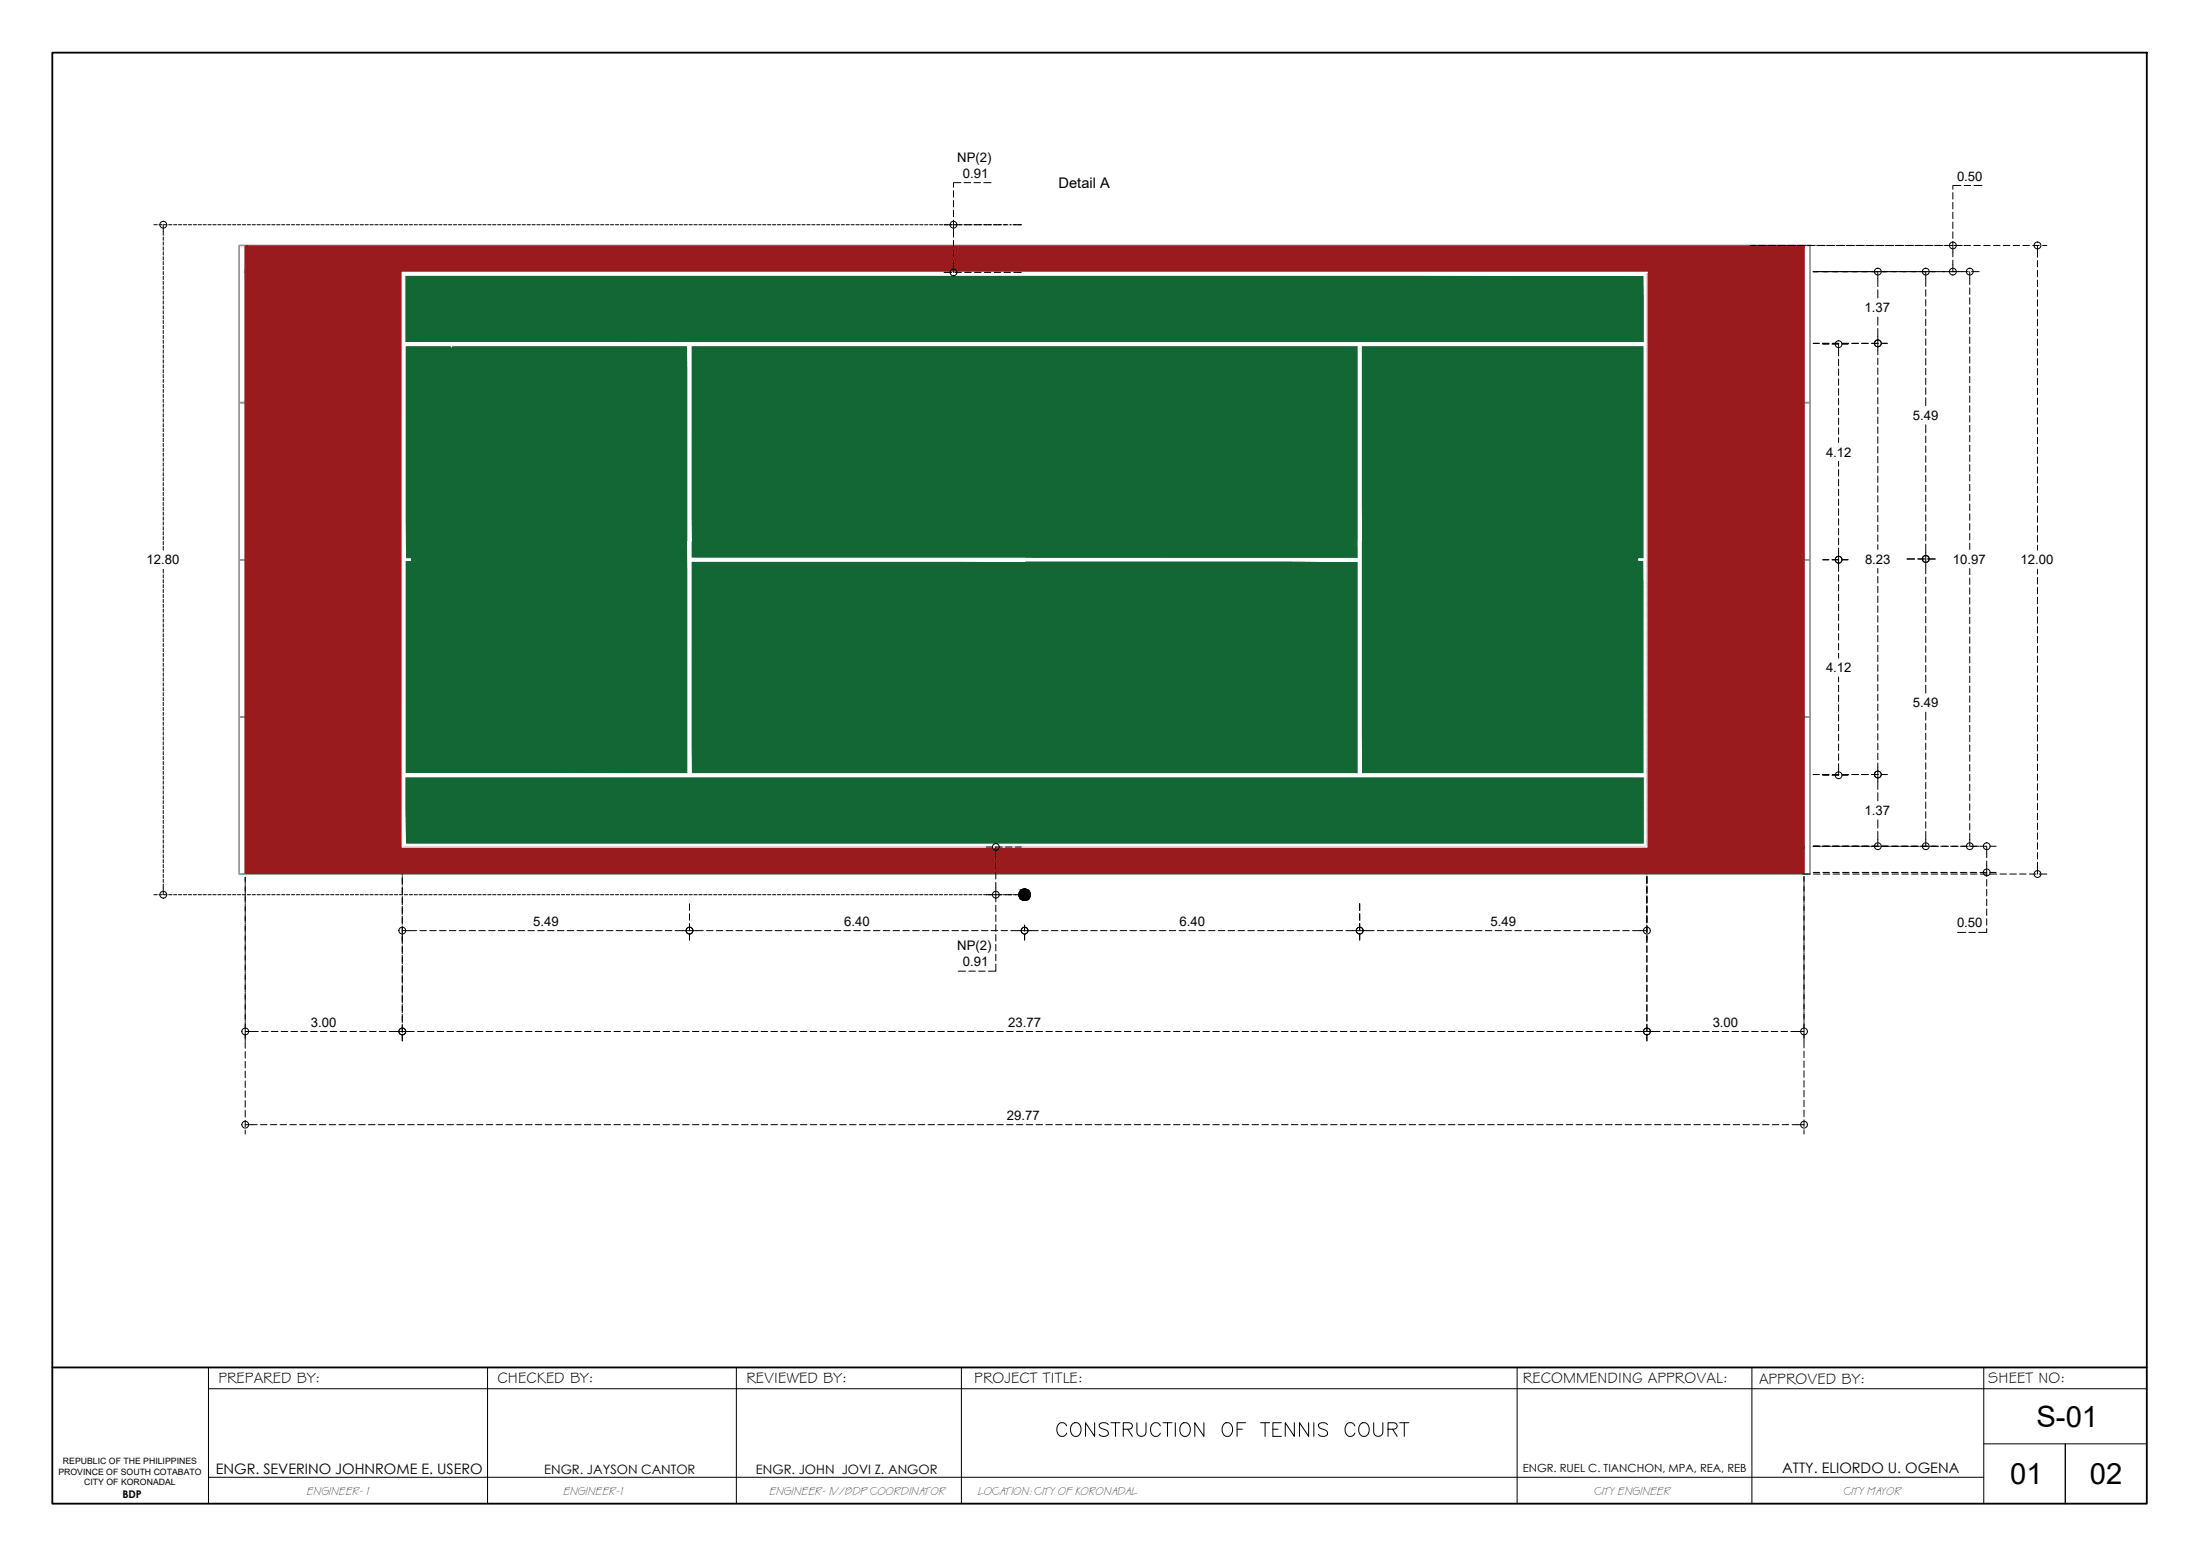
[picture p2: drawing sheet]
<svg xmlns="http://www.w3.org/2000/svg" width="420mm" height="297mm" viewBox="0 0 420 297" stroke-linecap="round" stroke-linejoin="round" font-family="sans-serif">
<!-- layer: E - Text -->
<path d="M10 10.1h400v276.9h-400zM10 261h400" fill="none" stroke="#000" stroke-width=".35"/>
<path d="M39.8 265.1h370.2M39.8 261v26M93.1 261v26M140.6 261v26M183.6 261v26M289.7 261v26M334.6 261v26M378.9 261v26M378.9 275.6h31.1M39.8 282h339.1" fill="none" stroke="#000" stroke-width=".19"/>
<!-- layer: 0 -->
<path d="M45.7 46.9h300v30h-300zM45.7 76.9h300v30h-300zM45.7 106.9h300v29.9h-300zM45.7 136.8h300v30.1h-300z" fill="none" stroke="#939598" stroke-width=".25"/>
<path d="M76.8 52l237.7 109.7v-109.7zM76.8 52l237.7 109.7h-237.7z" fill="#136734" stroke="#136734" stroke-width=".19"/>
<g fill="none" stroke="#fff" stroke-width=".25">
<path d="M193.2 39.9h-.5v.5M193.5 39.9h.6M194.4 39.9h.7M195.4 39.9h.6M196.3 39.9h.6M197.2 39.9h.7M198.2 39.9h.5v.5M76.8 52h237.7v109.7h-237.7v-109.7h237.7v109.7h-237.7zM76.8 52h237.7v109.7h-237.7zM76.8 52h237.7v.5h-237.7zM192.7 45.4v.5h.5M192.7 40.7v.6"/>
<path d="M192.7 41.7v.6M192.7 42.6v.6M192.7 43.5v.7M192.7 44.5v.6M193.5 45.9h.6M194.4 45.9h.7M195.4 45.9h.6M196.3 45.9h.6M197.2 45.9h.7M198.7 45.4v.5h-.5M198.7 40.7v.6M198.7 41.7v.6"/>
<path d="M198.7 42.6v.6M198.7 43.5v.7M198.7 44.5v.6M76.8 65.7h.5v82.3h-.5zM76.8 65.5h237.7v.5h-237.7zM76.8 65.7h237.7M86.2 65.7v.5M131.4 65.7h.5v82.3h-.5zM131.7 65.7v82.3M259.4 65.7h.5v82.3h-.5zM314 65.7h.5v82.3h-.5zM314.5 65.7h.1"/>
<path d="M77.3 106.8h1v.2h-1zM77.3 106.8h1M77.3 107h1M131.7 106.6h64v.5h-64zM131.7 106.9h128M313 106.8h1v.2h-1zM313 106.8h1M313 107h1M76.8 147.8h237.7v.4h-237.7zM76.8 148h237.7M314.5 148h.1M76.8 161.2h237.7v.5h-237.7z"/>
<circle cx="195.7" cy="42.9" r="1.08"/>
</g>
<g fill="#000" stroke="#000" stroke-width=".19">
<path d="M195.6 169.7l.4 .1zM195.4 169.8h.6z"/>
<path d="M195.4 169.8h.8zM195.2 169.8h1z"/>
<path d="M195.4 171.8h.6zM195.4 171.8l.4 .1z"/>
<path d="M195.2 169.8l1.1 .1zM195 169.9l.2-.1 1.1 .1z"/>
<path d="M195.2 171.8h1zM195.2 171.8h.8z"/>
<path d="M195 169.9l1.5 .2-.2-.2zM194.9 170.1l.1-.2 1.5 .2z"/>
<path d="M195 171.7l1.2 .1 .1-.1zM195 171.7l1.2 .1z"/>
<path d="M194.9 170.1l1.7 .1-.1-.1zM194.9 170.1l1.7 .1h-1.8z"/>
<path d="M194.9 171.5l1.4 .2 .2-.2zM194.9 171.5l1.4 .2h-1.3z"/>
<path d="M194.8 170.2l1.9 .2-.1-.2zM194.8 170.2l1.9 .2h-2z"/>
<path d="M194.8 171.4l1.7 .1 .1-.1zM194.8 171.4l1.7 .1h-1.6z"/>
<path d="M194.7 170.4l2 .2v-.2zM194.7 170.4l2 .2h-2.1z"/>
<path d="M194.7 171.2l1.9 .2 .1-.2zM194.7 171.2l1.9 .2h-1.8z"/>
<path d="M194.6 170.6l2.2 .2-.1-.2zM194.6 170.6l2.2 .2h-2.2z"/>
<path d="M194.6 171l2.1 .2v-.2zM194.6 171l2.1 .2h-2z"/>
<path d="M194.6 170.8l2.1 .2 .1-.2zM194.6 170.8l2.1 .2h-2.1z"/>
</g>
<g fill="none" stroke="#000" stroke-width=".25">
<path d="M314.5 161.7v5M394.4 275.6v11.4"/>
<circle cx="195.7" cy="170.8" r="1.08"/>
</g>
<g fill="#fff" stroke="#fff" stroke-width=".19">
<path d="M195.5 41.8h.4z"/>
<path d="M195.3 43.9h.8z"/>
<path d="M77.3 106.8l1 .2v-.2zM77.3 106.8l1 .2h-1z"/>
<path d="M195.5 41.8l.6 .1zM195.3 41.9h.8z"/>
<path d="M195.3 41.9l.9 .1zM195.1 42h1.1z"/>
<path d="M195.1 42l1.3 .1-.2-.1zM194.9 42.1l.2-.1 1.3 .1z"/>
<path d="M194.9 42.1l1.6 .1-.1-.1zM194.9 42.1l1.6 .1h-1.7z"/>
<path d="M194.8 42.2l1.8 .2-.1-.2zM194.8 42.2l1.8 .2h-1.9z"/>
<path d="M194.7 42.4l2 .2-.1-.2zM194.7 42.4l2 .2h-2.1z"/>
<path d="M194.6 42.6l2.2 .2-.1-.2zM194.6 42.6l2.2 .2h-2.2z"/>
<path d="M194.6 42.8l2.2 .2v-.2zM194.6 42.8l2.2 .2h-2.2z"/>
<path d="M194.6 43l2.1 .2 .1-.2zM194.6 43l2.1 .2h-2.1z"/>
<path d="M194.6 43.2l2 .2 .1-.2zM194.6 43.2l2 .2h-1.9z"/>
<path d="M194.7 43.4l1.8 .2 .1-.2zM194.7 43.4l1.8 .2h-1.7z"/>
<path d="M194.8 43.6l1.6 .1 .1-.1zM194.8 43.6l1.6 .1h-1.5z"/>
<path d="M194.9 43.7l1.3 .1 .2-.1zM194.9 43.7l1.3 .1h-1.1z"/>
<path d="M195.1 43.8h1.1zM195.1 43.8l1 .1z"/>
<path d="M195.3 43.9l.6 .1zM195.5 44h.4z"/>
<path d="M131.4 65.7l.5 37.6v-37.6zM131.4 65.7l.5 37.6h-.5z"/>
<path d="M131.4 103.3l.5 44.7v-44.7zM131.4 103.3l.5 44.7h-.5z"/>
<path d="M313 106.8l1 .2v-.2zM313 106.8l1 .2h-1z"/>
<path d="M314 52l.5 54.9v-54.9zM314 52l.5 54.9h-.5z"/>
<path d="M314 106.9l.5 54.8v-54.8zM314 106.9l.5 54.8h-.5z"/>
<path d="M76.8 65.5l237.7 .5v-.5zM76.8 65.5l237.7 .5h-237.7z"/>
<path d="M76.8 147.8l237.7 .4v-.4zM76.8 147.8l237.7 .4h-237.7z"/>
<path d="M76.8 161.2l237.7 .5v-.5zM76.8 161.2l237.7 .5h-237.7z"/>
<path d="M76.8 52l237.7 .5v-.5zM76.8 52l237.7 .5h-237.7z"/>
<path d="M131.7 106.6l64 .5v-.5zM131.7 106.6l64 .5h-64z"/>
<path d="M76.8 52l.5 54.9v-54.9zM76.8 52l.5 54.9h-.5z"/>
<path d="M76.8 106.9l.5 54.8v-54.8zM76.8 106.9l.5 54.8h-.5z"/>
<path d="M259.4 65.7l.5 37.6v-37.6zM259.4 65.7l.5 37.6h-.5z"/>
<path d="M259.4 103.3l.5 44.7v-44.7zM259.4 103.3l.5 44.7h-.5z"/>
<path d="M195.7 106.6l64 .5v-.5zM195.7 106.6l64 .5h-64z"/>
</g>
<g fill="none" stroke="#000" stroke-width=".19">
<path d="M182.1 36.4v1.2M182.1 38.3v1.2M183.5 34.9h-1.4v.9M184.1 34.9h1.3M186 34.9h1.3M187.9 34.9h1.4M373 36.8v1.2M373 38.6v1.3M374.5 35.4h-1.5v.7M375.1 35.4h1.3M377 35.4h1.5M29.4 42.9h.6"/>
<path d="M30.3 42.9h.7M31.2 42.9v2M31.2 45.3v.6M31.2 46.2v.6M31.2 47.1v.6M31.2 48.1v.6M31.2 49v.6M31.2 49.9v.7M31.2 50.9v.6M31.2 51.8v.6M31.2 52.7v.7M31.2 53.7v.6"/>
<path d="M31.2 54.6v.6M31.2 55.6v.6M31.2 56.5v.6M31.2 57.4v.7M31.2 58.4v.6M31.2 59.3v.6M31.3 42.9h.6M32.2 42.9h.6M33.2 42.9h.6M34.1 42.9h.6M35 42.9h.7M36 42.9h.6"/>
<path d="M36.9 42.9h.6M37.8 42.9h.7M38.8 42.9h.6M39.7 42.9h.6M40.7 42.9h.6M41.6 42.9h.6M42.5 42.9h.6M43.5 42.9h.6M44.4 42.9h.6M45.3 42.9h.7M46.3 42.9h.6M47.2 42.9h.6"/>
<path d="M48.2 42.9h.6M49.1 42.9h.6M50 42.9h.7M51 42.9h.6M51.9 42.9h.6M52.8 42.9h.7M53.8 42.9h.6M54.7 42.9h.6M55.7 42.9h.6M56.6 42.9h.6M57.5 42.9h.7M58.5 42.9h.6"/>
<path d="M59.4 42.9h.6M60.3 42.9h.7M61.3 42.9h.6M62.2 42.9h.6M63.2 42.9h.6M64.1 42.9h.6M65 42.9h.6M66 42.9h.6M66.9 42.9h.6M67.8 42.9h.7M68.8 42.9h.6M69.7 42.9h.6"/>
<path d="M70.7 42.9h.6M71.6 42.9h.6M72.5 42.9h.7M73.5 42.9h.6M74.4 42.9h.6M75.3 42.9h.7M76.3 42.9h.6M77.2 42.9h.6M78.2 42.9h.6M79.1 42.9h.6M80 42.9h.7M81 42.9h.6"/>
<path d="M81.9 42.9h.6M82.8 42.9h.7M83.8 42.9h.6M84.7 42.9h.6M85.7 42.9h.6M86.6 42.9h.6M87.5 42.9h.6M88.5 42.9h.6M89.4 42.9h.6M90.3 42.9h.7M91.3 42.9h.6M92.2 42.9h.6"/>
<path d="M93.2 42.9h.6M94.1 42.9h.6M95 42.9h.7M96 42.9h.6M96.9 42.9h.6M97.8 42.9h.7M98.8 42.9h.6M99.7 42.9h.6M100.7 42.9h.6M101.6 42.9h.6M102.5 42.9h.7M103.5 42.9h.6"/>
<path d="M104.4 42.9h.6M105.3 42.9h.7M106.3 42.9h.6M107.2 42.9h.6M108.2 42.9h.6M109.1 42.9h.6M110 42.9h.6M111 42.9h.6M111.9 42.9h.6M112.8 42.9h.7M113.8 42.9h.6M114.7 42.9h.6"/>
<path d="M115.7 42.9h.6M116.6 42.9h.6M117.5 42.9h.7M118.5 42.9h.6M119.4 42.9h.6M120.3 42.9h.7M121.3 42.9h.6M122.2 42.9h.6M123.1 42.9h.7M124.1 42.9h.6M125 42.9h.7M126 42.9h.6"/>
<path d="M126.9 42.9h.6M127.8 42.9h.7M128.8 42.9h.6M129.7 42.9h.6M130.7 42.9h.6M131.6 42.9h.6M132.5 42.9h.6M133.5 42.9h.6M134.4 42.9h.6M135.3 42.9h.7M136.3 42.9h.6M137.2 42.9h.6"/>
<path d="M138.2 42.9h.6M139.1 42.9h.6M140 42.9h.7M141 42.9h.6M141.9 42.9h.6M142.8 42.9h.7M143.8 42.9h.6M144.7 42.9h.6M145.6 42.9h.7M146.6 42.9h.6M147.5 42.9h.7M148.5 42.9h.6"/>
<path d="M149.4 42.9h.6M150.3 42.9h.7M151.3 42.9h.6M152.2 42.9h.6M153.2 42.9h.6M154.1 42.9h.6M155 42.9h.6M156 42.9h.6M156.9 42.9h.6M157.8 42.9h.7M158.8 42.9h.6M159.7 42.9h.6"/>
<path d="M160.7 42.9h.6M161.6 42.9h.6M162.5 42.9h.7M163.5 42.9h.6M164.4 42.9h.6M165.3 42.9h.7M166.3 42.9h.6M167.2 42.9h.6M168.1 42.9h.7M169.1 42.9h.6M170 42.9h.7M171 42.9h.6"/>
<path d="M171.9 42.9h.6M172.8 42.9h.7M173.8 42.9h.6M174.7 42.9h.6M175.7 42.9h.6M176.6 42.9h.6M177.5 42.9h.6M178.5 42.9h.6M179.4 42.9h.6M180.3 42.9h1.6M180.3 52h1.4M182.1 40.1v1.3"/>
<path d="M182.1 42v3.3M182.1 45.9v1.2M182.1 47.8v1.2M182.1 49.6v2.4M182.2 42.9h1.6M182.4 52h1.2M184.1 42.9h1.6M184.2 52h1.3M186 42.9h1.5M186.1 52h1.3M187.8 42.9h1.6M188 52h1.2"/>
<path d="M189.7 42.9h1.6M189.9 52h1.2M191.6 42.9h1.6M191.7 52h1.3M193.5 42.9h1.6M193.6 52h1.5M334.3 46.9h1.1M335.7 46.9h1.6M337.6 46.9h1.6M339.5 46.9h1.6M341.3 46.9h1.6M343.2 46.9h1.6"/>
<path d="M345.1 46.9h1.6M346.3 51.9h29.6M347 46.9h1.6M348.8 46.9h1.6M350.7 46.9h1.6M352.6 46.9h1.6M354.5 46.9h1.6M356.3 46.9h1.6M358.2 46.9h1.6M358.6 51.9v2.8M358.6 55.3v1.6M360.1 46.9h1.6"/>
<path d="M362 46.9h1.6M363.8 46.9h1.6M365.7 46.9h1.6M367.6 46.9h1.6M367.8 51.9v2.8M367.8 55.3v1.3M367.8 57.2v1.2M367.8 59.1v1.2M369.5 46.9h1.6M371.3 46.9h1.6M373 40.5v1.3M373 42.4v1.2"/>
<path d="M373 44.3v1.2M373 46.1v2.9M373 49.7v2.2M373.2 46.9h1.6M375.1 46.9h1.2M376.2 51.9v2.4M376.2 55v1.2M376.2 56.8v1.3M376.2 58.7v1.3M376.5 51.9h1.5M377 46.9h1.2M378.8 46.9h1.3"/>
<path d="M380.7 46.9h1.3M382.6 46.9h1.2M384.5 46.9h1.2M386.3 46.9h1.3M388.2 46.9h1.3M389.1 46.9v2.2M389.1 49.7v1.3M389.1 51.6v1.2M389.1 53.5v1.2M389.1 55.3v1.3M389.1 57.2v1.3M389.1 59.1v1.2"/>
<path d="M390.1 46.9h.8M31.2 60.2v.7M31.2 61.2v.6M31.2 62.1v.6M31.2 63.1v.6M31.2 64v.6M31.2 64.9v.7M31.2 65.9v.6M31.2 66.8v.6M31.2 67.7v.7M31.2 68.7v.6M31.2 69.6v.6"/>
<path d="M31.2 70.6v.6M31.2 71.5v.6M31.2 72.4v.7M31.2 73.4v.6M31.2 74.3v.6M31.2 75.2v.7M31.2 76.2v.6M31.2 77.1v.6M31.2 78.1v.6M31.2 79v.6M31.2 79.9v.7M346.3 65.5h1.1"/>
<path d="M348.1 65.5h1.2M348.1 65.7h1.2M349.9 65.7h1.2M349.9 65.5h1.3M351.1 65.7v2.2M351.1 68.6v1.2M351.1 70.4v1.3M351.1 72.3v1.3M351.1 74.2v1.2M351.1 76v1.3M351.1 77.9v1.3M351.1 79.8v1.3"/>
<path d="M351.8 65.7h1.1M351.8 65.5h1.2M353.7 65.5h1.2M355.5 65.5h1.3M357.4 65.5h1.3M358.6 60.5v1.6M358.6 62.7v5M358.6 68.4v1.2M358.6 70.2v1.3M358.6 72.1v1.3M358.6 74v1.2M358.6 75.9v1.2"/>
<path d="M358.6 77.7v1.3M358.6 79.6v1.3M359.3 65.5h1.1M367.8 60.9v1.3M367.8 62.8v1.3M367.8 64.7v1.2M367.8 66.6v1.2M367.8 68.4v1.3M367.8 70.3v1.3M367.8 72.2v1.2M367.8 74.1v1.2M367.8 75.9v1.6"/>
<path d="M376.2 60.6v1.2M376.2 62.5v1.2M376.2 64.3v1.3M376.2 66.2v1.3M376.2 68.1v1.2M376.2 70v1.2M376.2 71.8v1.3M376.2 73.7v1.3M376.2 75.6v1.2M376.2 77.5v1.2M376.2 79.3v1.3M389.1 61v1.2"/>
<path d="M389.1 62.8v1.3M389.1 64.7v1.3M389.1 66.6v1.2M389.1 68.5v1.2M389.1 70.3v1.3M389.1 72.2v1.3M389.1 74.1v1.2M389.1 76v1.2M389.1 77.8v1.3M389.1 79.7v1.3M31.2 80.9v.6M31.2 81.8v.6"/>
<path d="M31.2 82.7v.7M31.2 83.7v.6M31.2 84.6v.6M31.2 85.6v.6M31.2 86.5v.6M31.2 87.4v.7M31.2 88.4v.6M31.2 89.3v.6M31.2 90.2v.7M31.2 91.2v.6M31.2 92.1v.6M31.2 93.1v.6"/>
<path d="M31.2 94v.6M31.2 94.9v.7M31.2 95.9v.6M31.2 96.8v.6M31.2 97.7v.7M31.2 98.7v.6M31.2 99.6v.6M351.1 81.7v1.2M351.1 83.6v.9M351.1 88.1v.9M351.1 89.6v1.3M351.1 91.5v1.3"/>
<path d="M351.1 93.4v1.2M351.1 95.3v1.2M351.1 97.1v1.3M351.1 99v1.3M358.6 81.5v1.2M358.6 83.4v1.2M358.6 85.2v1.3M358.6 87.1v1.3M358.6 89v1.2M358.6 90.9v1.2M358.6 92.7v1.3M358.6 94.6v1.3"/>
<path d="M358.6 96.5v1.2M358.6 98.4v1.2M367.8 81.1v1.5M367.8 83.3v1.2M367.8 85.1v1.3M367.8 87v1.3M367.8 88.9v1.2M367.8 90.7v1.3M367.8 92.6v1.3M367.8 94.5v1.3M367.8 96.4v1.2M367.8 98.3v1.2"/>
<path d="M376.2 81.2v1.3M376.2 83.1v1.2M376.2 85v1.2M376.2 86.8v1.3M376.2 88.7v1.3M376.2 90.6v1.2M376.2 92.5v1.2M376.2 94.3v1.3M376.2 96.2v1.3M376.2 98.1v1.2M376.2 100v1.2M389.1 81.6v1.2"/>
<path d="M389.1 83.5v1.2M389.1 85.3v1.3M389.1 87.2v1.3M389.1 89.1v1.2M389.1 91v1.2M389.1 92.8v1.3M389.1 94.7v1.3M389.1 96.6v1.2M389.1 98.5v1.2M31.2 100.6v.6M31.2 101.5v.6M31.2 102.4v.7"/>
<path d="M31.2 103.4v.6M31.2 104.3v.7M31.2 108.7v.7M31.2 109.7v.6M31.2 110.6v.7M31.2 111.6v.6M31.2 112.5v.7M31.2 113.5v.6M31.2 114.4v.6M31.2 115.3v.7M31.2 116.3v.6M31.2 117.2v.6"/>
<path d="M31.2 118.1v.7M31.2 119.1v.6M314.5 107.5v1M314.5 109.1v1.2M314.5 111v1.2M314.5 112.8v1.3M314.5 114.7v1.3M314.5 116.6v1.2M314.5 118.5v1.2M348.1 106.9h1.2M349.9 106.9h1.2M351.1 100.9v1.2"/>
<path d="M351.1 102.8v1.2M351.1 104.6v4.5M351.1 109.7v1.3M351.1 111.6v1.2M351.1 113.4v1.3M351.1 115.3v1.3M351.1 117.2v1.3M351.1 119.1v1.2M351.8 106.9h1.1M358.6 100.2v1.3M358.6 102.1v1.3M358.6 104v.9"/>
<path d="M358.6 108.5v.9M358.6 110v1.3M358.6 111.9v1.3M358.6 113.8v1.2M358.6 115.7v1.2M358.6 117.5v1.3M358.6 119.4v1.3M364.2 106.7h1.4M366.3 106.7h1.2M367.8 100.1v1.3M367.8 102v1.2M367.8 103.9v5.6"/>
<path d="M367.8 110.2v1.2M367.8 112v1.3M367.8 113.9v1.3M367.8 115.8v1.2M367.8 117.7v1.2M367.8 119.5v1.3M368.2 106.7h1.4M376.2 101.8v1.3M376.2 103.7v1.2M376.2 108.5v1.2M376.2 110.3v1.3M376.2 112.2v1.2"/>
<path d="M376.2 114.1v1.2M376.2 115.9v1.3M376.2 117.8v1.3M376.2 119.7v1.3M389.1 100.3v1.3M389.1 102.2v1.3M389.1 104.1v.9M389.1 108.7v.9M389.1 110.2v1.3M389.1 112.1v1.3M389.1 114v1.2M389.1 115.9v1.2"/>
<path d="M389.1 117.7v1.3M389.1 119.6v1.3M31.2 120v.6M31.2 121v.6M31.2 121.9v.6M31.2 122.8v.7M31.2 123.8v.6M31.2 124.7v.6M31.2 125.7v.6M31.2 126.6v.6M31.2 127.5v.7M31.2 128.5v.6"/>
<path d="M31.2 129.4v.6M31.2 130.3v.7M31.2 131.3v.6M31.2 132.2v.6M31.2 133.1v.7M31.2 134.1v.6M31.2 135v.7M31.2 136v.6M31.2 136.9v.6M31.2 137.8v.7M31.2 138.8v.6M31.2 139.7v.6"/>
<path d="M314.5 120.4v1.2M314.5 122.2v1.3M314.5 124.1v1.2M314.5 126v1.2M314.5 127.8v1.3M314.5 129.7v1.3M314.5 131.6v1.2M314.5 133.5v1.2M314.5 135.3v1.3M314.5 137.2v1.3M314.5 139.1v1.2M351.1 121v1.2"/>
<path d="M351.1 122.8v1.3M351.1 124.7v.9M351.1 129.2v1M351.1 130.8v1.2M351.1 132.7v1.2M351.1 134.5v1.3M351.1 136.4v1.3M351.1 138.3v1.2M358.6 121.3v1.2M358.6 123.2v1.2M358.6 125v1.3M358.6 126.9v1.3"/>
<path d="M358.6 128.8v1.2M358.6 130.7v1.2M358.6 132.5v1.3M358.6 134.4v1.3M358.6 136.3v1.2M358.6 138.2v1.2M367.8 121.4v1.3M367.8 123.3v1.2M367.8 125.2v1.2M367.8 127v1.3M367.8 128.9v1.3M367.8 130.8v1.5"/>
<path d="M367.8 135.9v1.6M367.8 138.1v1.2M367.8 140v1.2M376.2 121.6v1.2M376.2 123.5v1.2M376.2 125.3v1.3M376.2 127.2v1.2M376.2 129.1v1.2M376.2 131v1.2M376.2 132.8v1.3M376.2 134.7v1.2M376.2 136.6v1.2"/>
<path d="M376.2 138.4v1.3M389.1 121.5v1.2M389.1 123.4v1.2M389.1 125.2v1.3M389.1 127.1v1.3M389.1 129v1.2M389.1 130.9v1.2M389.1 132.7v1.3M389.1 134.6v1.3M389.1 136.5v1.2M389.1 138.4v1.2M31.2 140.6v.7"/>
<path d="M31.2 141.6v.6M31.2 142.5v.6M31.2 143.5v.6M31.2 144.4v.6M31.2 145.3v.7M31.2 146.3v.6M31.2 147.2v.6M31.2 148.2v.6M31.2 149.1v.6M31.2 150v.7M31.2 151v.6M31.2 151.9v.6"/>
<path d="M31.2 152.8v.7M31.2 153.8v.6M31.2 154.7v.6M31.2 155.6v.7M31.2 156.6v.6M31.2 157.5v.6M31.2 158.5v.6M31.2 159.4v.6M314.5 141v1.2M314.5 142.8v1.3M314.5 144.7v1.3M314.5 146.6v1.2"/>
<path d="M314.5 148.5v1.2M314.5 150.3v1.3M314.5 152.2v1.3M314.5 154.1v1.2M314.5 156v1.2M314.5 157.8v1.3M314.5 159.7v1.3M346.3 147.9h1.1M348.1 147.9h1.2M348.1 148h1.2M349.9 148h1.2M349.9 147.9h1.3"/>
<path d="M351.1 140.2v1.2M351.1 142v1.3M351.1 143.9v1.3M351.1 145.8v2.2M351.8 148h1.1M351.8 147.9h1.2M353.7 147.9h1.2M355.5 147.9h1.3M357.4 147.9h1.3M358.6 140v1.3M358.6 141.9v1.3M358.6 143.8v1.2"/>
<path d="M358.6 145.7v5M358.6 151.3v1.6M358.6 156.5v1.6M358.6 158.7v2.9M359.3 147.9h1.1M367.8 141.8v1.3M367.8 143.7v1.3M367.8 145.6v1.3M367.8 147.5v1.2M367.8 149.3v1.3M367.8 151.2v1.3M367.8 153.1v1.2"/>
<path d="M367.8 155v1.2M367.8 156.9v1.2M367.8 158.7v2.9M376.2 140.3v1.3M376.2 142.2v1.3M376.2 144.1v1.2M376.2 146v1.2M376.2 147.8v1.3M376.2 149.7v1.2M376.2 151.6v1.2M376.2 153.4v1.3M376.2 155.3v1.3"/>
<path d="M376.2 157.2v1.3M376.2 159.1v2.5M389.1 140.2v1.3M389.1 142.1v1.3M389.1 144v1.2M389.1 145.9v1.2M389.1 147.7v1.3M389.1 149.6v1.3M389.1 151.5v1.2M389.1 153.4v1.2M389.1 155.2v1.3M389.1 157.1v1.3"/>
<path d="M389.1 159v1.2M29.4 170.8h.6M30.3 170.8h.7M31.2 160.3v.7M31.2 161.3v.6M31.2 162.2v.6M31.2 163.1v.7M31.2 164.1v.6M31.2 165v.6M31.2 166v.6M31.2 166.9v.6M31.2 167.8v.7"/>
<path d="M31.2 168.8v2M31.3 170.8h.6M32.2 170.8h.6M33.2 170.8h.6M34.1 170.8h.6M35 170.8h.7M36 170.8h.6M36.9 170.8h.6M37.8 170.8h.7M38.8 170.8h.6M39.7 170.8h.6M40.7 170.8h.6"/>
<path d="M41.6 170.8h.6M42.5 170.8h.6M43.5 170.8h.6M44.4 170.8h.6M45.3 170.8h.7M46.3 170.8h.6M46.8 167.5v1.2M46.8 168.9v1.7M46.8 170.7v1.8M46.8 172.6v1.7M46.8 174.5v1.7M46.8 176.4v1.7"/>
<path d="M46.8 178.2v1.8M47.2 170.8h.6M48.2 170.8h.6M49.1 170.8h.6M50 170.8h.7M51 170.8h.6M51.9 170.8h.6M52.8 170.8h.7M53.8 170.8h.6M54.7 170.8h.6M55.7 170.8h.6M56.6 170.8h.6"/>
<path d="M57.5 170.8h.7M58.5 170.8h.6M59.4 170.8h.6M60.3 170.8h.7M61.3 170.8h.6M62.2 170.8h.6M63.2 170.8h.6M64.1 170.8h.6M65 170.8h.6M66 170.8h.6M66.9 170.8h.6M67.8 170.8h.7"/>
<path d="M68.8 170.8h.6M69.7 170.8h.6M70.7 170.8h.6M71.6 170.8h.6M72.5 170.8h.7M73.5 170.8h.6M74.4 170.8h.6M75.3 170.8h.7M76.3 170.8h.6M76.8 162.3v1M76.8 164v1.2M76.8 165.8v1.3"/>
<path d="M76.8 167.3v1.7M76.8 169.3v1.5M76.8 171.1v1.6M76.8 173v1.6M76.8 174.9v1.6M76.8 176.8v3.4M76.8 177.7h2.8M77.2 170.8h.6M78.2 170.8h.6M79.1 170.8h.6M80 170.8h.7M80.2 177.7h1.2"/>
<path d="M81 170.8h.6M81.9 170.8h.6M82.1 177.7h1.2M82.8 170.8h.7M83.8 170.8h.6M83.9 177.7h1.3M84.7 170.8h.6M85.7 170.8h.6M85.8 177.7h1.3M86.6 170.8h.6M87.5 170.8h.6M87.7 177.7h1.2"/>
<path d="M88.5 170.8h.6M89.4 170.8h.6M89.6 177.7h1.2M90.3 170.8h.7M91.3 170.8h.6M91.4 177.7h1.3M92.2 170.8h.6M93.2 170.8h.6M93.3 177.7h1.3M94.1 170.8h.6M95 170.8h.7M95.2 177.7h1.2"/>
<path d="M96 170.8h.6M96.9 170.8h.6M97.1 177.7h1.2M97.8 170.8h.7M98.8 170.8h.6M98.9 177.7h1.3M99.7 170.8h.6M100.7 170.8h.6M100.8 177.7h1.3M101.6 170.8h.6M102.5 170.8h.7M102.7 177.7h1.2"/>
<path d="M103.5 170.8h.6M104.4 170.8h.6M104.6 177.7h1.2M105.3 170.8h.7M106.3 170.8h.6M106.4 177.7h1.3M107.2 170.8h.6M108.2 170.8h.6M108.3 177.7h1.3M109.1 170.8h.6M110 170.8h.6M110.2 177.7h1.2"/>
<path d="M111 170.8h.6M111.9 170.8h.6M112.1 177.7h1.2M112.8 170.8h.7M113.8 170.8h.6M113.9 177.7h1.3M114.7 170.8h.6M115.7 170.8h.6M115.8 177.7h1.3M116.6 170.8h.6M117.5 170.8h.7M117.7 177.7h1.2"/>
<path d="M118.5 170.8h.6M119.4 170.8h.6M119.6 177.7h1.2M120.3 170.8h.7M121.3 170.8h.6M121.4 177.7h1.3M122.2 170.8h.6M123.1 170.8h.7M123.3 177.7h1.3M124.1 170.8h.6M125 170.8h.7M125.2 177.7h1.2"/>
<path d="M126 170.8h.6M126.9 170.8h.6M127.1 177.7h1.2M127.8 170.8h.7M128.8 170.8h.6M128.9 177.7h5.4M129.7 170.8h.6M130.7 170.8h.6M131.6 170.8h.6M131.7 172.5v1.3M131.7 174.4v1.3M131.7 176.3v1.3"/>
<path d="M131.7 178.2v1.3M132.5 170.8h.6M133.5 170.8h.6M134.4 170.8h.6M134.9 177.7h1.3M135.3 170.8h.7M136.3 170.8h.6M136.8 177.7h1.2M137.2 170.8h.6M138.2 170.8h.6M138.7 177.7h1.2M139.1 170.8h.6"/>
<path d="M140 170.8h.7M140.5 177.7h1.3M141 170.8h.6M141.9 170.8h.6M142.4 177.7h1.3M142.8 170.8h.7M143.8 170.8h.6M144.3 177.7h1.3M144.7 170.8h.6M145.6 170.8h.7M146.2 177.7h1.2M146.6 170.8h.6"/>
<path d="M147.5 170.8h.7M148.1 177.7h1.2M148.5 170.8h.6M149.4 170.8h.6M149.9 177.7h1.3M150.3 170.8h.7M151.3 170.8h.6M151.8 177.7h1.3M152.2 170.8h.6M153.2 170.8h.6M153.7 177.7h1.2M154.1 170.8h.6"/>
<path d="M155 170.8h.6M155.6 177.7h1.2M156 170.8h.6M156.9 170.8h.6M157.4 177.7h1.3M157.8 170.8h.7M158.8 170.8h.6M159.3 177.7h1.2M159.7 170.8h.6M160.7 170.8h.6M161.2 177.7h1.2M161.6 170.8h.6"/>
<path d="M162.5 170.8h.7M163 177.7h1.3M163.5 170.8h.6M164.4 170.8h.6M164.9 177.7h1.3M165.3 170.8h.7M166.3 170.8h.6M166.8 177.7h1.3M167.2 170.8h.6M168.1 170.8h.7M168.7 177.7h1.2M169.1 170.8h.6"/>
<path d="M170 170.8h.7M170.6 177.7h1.2M171 170.8h.6M171.9 170.8h.6M172.4 177.7h1.3M172.8 170.8h.7M173.8 170.8h.6M174.3 177.7h1.3M174.7 170.8h.6M175.7 170.8h.6M176.2 177.7h1.2M176.6 170.8h.6"/>
<path d="M177.5 170.8h.6M178.1 177.7h1.2M178.5 170.8h.6M179.4 170.8h.6M179.9 177.7h1.3M180.3 170.8h.7M181.3 170.8h.6M181.8 177.7h1.2M182.2 170.8h.6M183.2 170.8h.6M183.7 177.7h1.2M184.1 170.8h.6"/>
<path d="M185 170.8h.7M185.5 177.7h1.3M186 170.8h.6M186.9 170.8h.6M187.4 177.7h1.3M187.8 170.8h1.7M188.4 161.7h1.1M189.3 177.7h1.3M189.7 170.8h1.7M190.2 164.7v1.2M190.2 166.6v1.2M190.2 168.4v3.8"/>
<path d="M190.2 172.8v1.2M190.2 174.7v1.2M190.2 176.5v1.3M190.2 178.4v1.3M191.2 177.7h1.2M191.4 161.7h-1.2v2.4M191.6 170.8h1.7M192 161.7h1.3M193.1 177.7h5.2M193.5 170.8h1.6M193.9 161.7h1.2M195.7 176.6v1.1"/>
<path d="M195.7 178.3v1.2M198.9 177.7h1.3M200.8 177.7h1.3M202.7 177.7h1.2M204.6 177.7h1.2M206.4 177.7h1.3M208.3 177.7h1.2M210.2 177.7h1.2M212 177.7h1.3M213.9 177.7h1.3M215.8 177.7h1.3M217.7 177.7h1.2"/>
<path d="M219.6 177.7h1.2M221.4 177.7h1.3M223.3 177.7h1.2M225.2 177.7h1.2M227.1 177.7h1.2M228.9 177.7h1.3M230.8 177.7h1.3M232.7 177.7h1.2M234.5 177.7h1.3M236.4 177.7h1.3M238.3 177.7h1.3M240.2 177.7h1.2"/>
<path d="M242.1 177.7h1.2M243.9 177.7h1.3M245.8 177.7h1.2M247.7 177.7h1.2M249.6 177.7h1.2M251.4 177.7h1.3M253.3 177.7h1.3M255.2 177.7h1.2M257 177.7h5.4M259.7 172.5v1.3M259.7 174.4v1.3M259.7 176.3v1.3"/>
<path d="M259.7 178.2v1.3M263 177.7h1.3M264.9 177.7h1.3M266.8 177.7h1.2M268.7 177.7h1.2M270.5 177.7h1.3M272.4 177.7h1.3M274.3 177.7h1.2M276.2 177.7h1.2M278 177.7h1.3M279.9 177.7h1.3M281.8 177.7h1.2"/>
<path d="M283.7 177.7h1.2M285.5 177.7h1.3M287.4 177.7h1.3M289.3 177.7h1.2M291.2 177.7h1.2M293 177.7h1.3M294.9 177.7h1.3M296.8 177.7h1.2M298.7 177.7h1.2M300.5 177.7h1.3M302.4 177.7h1.3M304.3 177.7h1.2"/>
<path d="M306.2 177.7h1.2M308 177.7h1.3M309.9 177.7h1.3M311.8 177.7h2.7M314.5 161.6v1.5M314.5 163.5v1.5M314.5 165.3v1.5M314.5 167.2v1.5M314.5 169.1v1.5M314.5 171v1.5M314.5 172.8v1.5M314.5 174.7v1.5"/>
<path d="M314.5 176.6v1.5M314.5 178.5v1.5M344.3 166.9h1.4M344.5 167.3v1.3M344.5 168.8v1.7M344.5 170.7v1.7M344.5 172.5v1.8M344.5 174.4v1.7M344.5 176.3v1.7M344.5 178.2v1.7M346.3 161.6h1.5M346.3 166.5h1.2"/>
<path d="M346.3 166.9h1.3M347.9 161.6h1.7M348.1 166.5h1.3M348.2 166.9h1.3M349.8 161.6h1.7M350 166.5h1.3M350.1 166.9h1.2M351.7 161.6h1.7M351.9 166.5h1.2M352 166.9h1.2M353.6 161.6h1.7M353.8 166.5h1.2"/>
<path d="M353.8 166.9h1.3M355.4 161.6h1.7M355.6 166.5h1.3M355.7 166.9h1.3M357.3 161.6h1.7M357.5 166.5h1.3M357.6 166.9h1.2M359.2 161.6h1.7M359.4 166.5h1.2M359.5 166.9h1.2M361.1 161.6h1.7M361.3 166.5h1.2"/>
<path d="M361.3 166.9h1.3M362.9 161.6h1.7M363.1 166.5h1.3M363.2 166.9h1.3M364.8 161.6h1.7M365 166.5h1.3M365.1 166.9h1.2M366.7 161.6h1.7M366.9 166.5h1.2M367 166.9h1.2M368.6 161.6h1.7M368.8 166.5h1.2"/>
<path d="M368.8 166.9h1.3M370.6 161.6h1.5M370.6 166.5h1.3M370.7 166.9h1.3M372.5 161.6h1.5M372.5 166.5h1.3M372.6 166.9h1.2M373.9 178h1.5M374.4 161.6h1.5M374.4 166.5h1.2M374.5 166.9h1.2M376 178h1.3"/>
<path d="M376.3 161.6h1.7M376.3 166.5h1.2M376.3 166.9h1.3M378.1 161.6h1.3M378.1 166.5h1.3M378.2 166.9h1.3M379.4 177.3v.7h-1.5M379.4 161.6v2.1M379.4 164.4v2.9M379.4 167.9v1.2M379.4 169.8v1.2M379.4 171.6v1.3"/>
<path d="M379.4 173.5v1.3M379.4 175.4v1.2M380 161.6h1.2M380 166.5h1.2M380.1 166.9h1.2M382 166.9h1.2M383.8 166.9h1.3M385.7 166.9h1.3M387.6 166.9h1.2M389.1 160.9v1.2M389.1 162.7v1.3M389.1 164.6v2.3"/>
<path d="M389.5 166.9h1.4M46.8 196.9h2.5M46.8 180.1v1.7M46.8 182v1.7M46.8 183.9v1.7M46.8 185.7v1.8M46.8 187.6v1.7M46.8 189.5v1.7M46.8 191.4v1.7M46.8 193.2v1.8M46.8 195.1v1.7M46.8 197v1.7"/>
<path d="M46.8 198.9v1.2M50 196.9h1.2M51.8 196.9h1.3M53.7 196.9h1.2M55.6 196.9h1.2M57.5 196.9h1.2M59.3 196.9h1.3M61.2 196.9h1.3M63.1 196.9h1.2M64.9 196.9h1.3M66.8 196.9h1.3M68.7 196.9h1.3"/>
<path d="M70.6 196.9h1.2M72.5 196.9h1.2M74.3 196.9h4.8M76.8 180.5v1.6M76.8 182.4v1.6M76.8 184.3v1.5M76.8 186.1v1.6M76.8 188v1.6M76.8 189.9v1.6M76.8 191.8v1.5M76.8 193.6v1.6M76.8 195.5v1.6"/>
<path d="M76.8 197.4v1.3M79.7 196.9h1.3M81.6 196.9h1.3M83.5 196.9h1.2M85.4 196.9h1.2M87.2 196.9h1.3M89.1 196.9h1.3M91 196.9h1.2M92.9 196.9h1.2M94.7 196.9h1.3M96.6 196.9h1.3M98.5 196.9h1.2"/>
<path d="M100.4 196.9h1.2M102.2 196.9h1.3M104.1 196.9h1.3M106 196.9h1.2M107.9 196.9h1.2M109.7 196.9h1.3M111.6 196.9h1.3M113.5 196.9h1.2M115.4 196.9h1.2M117.2 196.9h1.3M119.1 196.9h1.3M121 196.9h1.2"/>
<path d="M122.9 196.9h1.2M124.7 196.9h1.3M126.6 196.9h1.3M128.5 196.9h1.2M130.4 196.9h1.2M132.2 196.9h1.3M134.1 196.9h1.3M136 196.9h1.2M137.9 196.9h1.2M139.7 196.9h1.3M141.6 196.9h1.3M143.5 196.9h1.2"/>
<path d="M145.4 196.9h1.2M147.2 196.9h1.3M149.1 196.9h1.3M151 196.9h1.2M152.9 196.9h1.2M154.7 196.9h1.3M156.6 196.9h1.3M158.5 196.9h1.2M160.4 196.9h1.2M162.2 196.9h1.3M164.1 196.9h1.3M166 196.9h1.2"/>
<path d="M167.9 196.9h1.2M169.7 196.9h1.3M171.6 196.9h1.3M173.5 196.9h1.2M175.4 196.9h1.2M177.2 196.9h1.3M179.1 196.9h1.3M181 196.9h1.2M182.9 196.9h1.2M183 185.4h1.4M184.7 196.9h1.3M185 185.4h1.3"/>
<path d="M186.6 196.9h1.3M186.9 185.4h1.3M188.5 196.9h1.2M190.2 184v1.4h-1.4M190.2 180.3v1.2M190.2 182.2v1.2M190.4 196.9h1.2M192.2 196.9h1.3M194.1 196.9h1.3M196 196.9h1.2M197.9 196.9h1.2M199.7 196.9h1.3"/>
<path d="M201.6 196.9h1.3M203.5 196.9h1.2M205.4 196.9h1.2M207.2 196.9h1.3M209.1 196.9h1.3M211 196.9h1.2M212.9 196.9h1.2M214.7 196.9h1.3M216.6 196.9h1.3M218.5 196.9h1.2M220.4 196.9h1.2M222.2 196.9h1.3"/>
<path d="M224.1 196.9h1.3M226 196.9h1.2M227.9 196.9h1.2M229.7 196.9h1.3M231.6 196.9h1.3M233.5 196.9h1.2M235.4 196.9h1.2M237.2 196.9h1.3M239.1 196.9h1.3M241 196.9h1.2M242.9 196.9h1.2M244.7 196.9h1.3"/>
<path d="M246.6 196.9h1.3M248.5 196.9h1.2M250.4 196.9h1.2M252.2 196.9h1.3M254.1 196.9h1.3M256 196.9h1.2M257.9 196.9h1.2M259.7 196.9h1.3M261.6 196.9h1.3M263.5 196.9h1.2M265.4 196.9h1.2M267.2 196.9h1.3"/>
<path d="M269.1 196.9h1.3M271 196.9h1.2M272.9 196.9h1.2M274.7 196.9h1.3M276.6 196.9h1.3M278.5 196.9h1.2M280.4 196.9h1.2M282.2 196.9h1.3M284.1 196.9h1.3M286 196.9h1.2M287.9 196.9h1.2M289.7 196.9h1.3"/>
<path d="M291.6 196.9h1.3M293.5 196.9h1.2M295.4 196.9h1.2M297.2 196.9h1.3M299.1 196.9h1.3M301 196.9h1.2M302.9 196.9h1.2M304.7 196.9h1.3M306.6 196.9h1.3M308.5 196.9h1.2M310.4 196.9h1.2M312.2 196.9h4.8"/>
<path d="M314.5 180.5v1.3M314.5 182.4v1.3M314.5 184.3v1.3M314.5 186.1v1.4M314.5 188v1.3M314.5 189.9v1.3M314.5 191.8v1.3M314.5 193.6v1.4M314.5 195.5v1.3M314.5 197.4v1.3M317.6 196.9h1.3M319.5 196.9h1.3"/>
<path d="M321.4 196.9h1.3M323.3 196.9h1.2M325.2 196.9h1.2M327 196.9h1.3M328.9 196.9h1.2M330.8 196.9h1.2M332.7 196.9h1.2M334.5 196.9h1.3M336.4 196.9h1.3M338.3 196.9h1.2M340.1 196.9h1.3M342 196.9h2.5v1.8"/>
<path d="M344.5 180v1.8M344.5 181.9v1.7M344.5 183.8v1.7M344.5 185.7v1.7M344.5 187.5v1.8M344.5 189.4v1.7M344.5 191.3v1.7M344.5 193.2v1.7M344.5 195v1.8M344.5 198.8v1.2M46.8 200.7v1.3M46.8 202.6v1.3"/>
<path d="M46.8 204.5v1.2M46.8 206.4v1.2M46.8 208.2v1.3M46.8 210.1v1.3M46.8 212v1.2M46.8 213.9v1.2M46.8 215.7v.8M46.8 214.7h2.3M49.7 214.7h1.3M51.6 214.7h1.3M53.5 214.7h1.2M55.4 214.7h1.2"/>
<path d="M57.2 214.7h1.3M59.1 214.7h1.3M61 214.7h1.2M62.9 214.7h1.2M64.7 214.7h1.3M66.6 214.7h1.3M68.5 214.7h1.2M70.4 214.7h1.2M72.2 214.7h1.3M74.1 214.7h1.3M76 214.7h1.2M77.9 214.7h1.2"/>
<path d="M79.7 214.7h1.3M81.6 214.7h1.3M83.5 214.7h1.2M85.4 214.7h1.2M87.2 214.7h1.3M89.1 214.7h1.3M91 214.7h1.2M92.9 214.7h1.2M94.7 214.7h1.3M96.6 214.7h1.3M98.5 214.7h1.2M100.4 214.7h1.2"/>
<path d="M102.2 214.7h1.3M104.1 214.7h1.3M106 214.7h1.2M107.9 214.7h1.2M109.7 214.7h1.3M111.6 214.7h1.3M113.5 214.7h1.2M115.4 214.7h1.2M117.2 214.7h1.3M119.1 214.7h1.3M121 214.7h1.2M122.9 214.7h1.2"/>
<path d="M124.7 214.7h1.3M126.6 214.7h1.3M128.5 214.7h1.2M130.4 214.7h1.2M132.2 214.7h1.3M134.1 214.7h1.3M136 214.7h1.2M137.9 214.7h1.2M139.7 214.7h1.3M141.6 214.7h1.3M143.5 214.7h1.2M145.4 214.7h1.2"/>
<path d="M147.2 214.7h1.3M149.1 214.7h1.3M151 214.7h1.2M152.9 214.7h1.2M154.7 214.7h1.3M156.6 214.7h1.3M158.5 214.7h1.2M160.4 214.7h1.2M162.2 214.7h1.3M164.1 214.7h1.3M166 214.7h1.2M167.9 214.7h1.2"/>
<path d="M169.7 214.7h1.3M171.6 214.7h1.3M173.5 214.7h1.2M175.4 214.7h1.2M177.2 214.7h1.3M179.1 214.7h1.3M181 214.7h1.2M182.9 214.7h1.2M184.7 214.7h1.3M186.6 214.7h1.3M188.5 214.7h1.2M190.4 214.7h1.2"/>
<path d="M192.2 214.7h1.3M194.1 214.7h1.3M196 214.7h1.2M197.9 214.7h1.2M199.7 214.7h1.3M201.6 214.7h1.3M203.5 214.7h1.2M205.4 214.7h1.2M207.2 214.7h1.3M209.1 214.7h1.3M211 214.7h1.2M212.9 214.7h1.2"/>
<path d="M214.7 214.7h1.3M216.6 214.7h1.3M218.5 214.7h1.2M220.4 214.7h1.2M222.2 214.7h1.3M224.1 214.7h1.3M226 214.7h1.2M227.9 214.7h1.2M229.7 214.7h1.3M231.6 214.7h1.3M233.5 214.7h1.2M235.4 214.7h1.2"/>
<path d="M237.2 214.7h1.3M239.1 214.7h1.3M241 214.7h1.2M242.9 214.7h1.2M244.7 214.7h1.3M246.6 214.7h1.3M248.5 214.7h1.2M250.4 214.7h1.2M252.2 214.7h1.3M254.1 214.7h1.3M256 214.7h1.2M257.9 214.7h1.2"/>
<path d="M259.7 214.7h1.3M261.6 214.7h1.3M263.5 214.7h1.2M265.4 214.7h1.2M267.2 214.7h1.3M269.1 214.7h1.3M271 214.7h1.2M272.9 214.7h1.2M274.7 214.7h1.3M276.6 214.7h1.3M278.5 214.7h1.2M280.4 214.7h1.2"/>
<path d="M282.2 214.7h1.3M284.1 214.7h1.3M286 214.7h1.2M287.9 214.7h1.2M289.7 214.7h1.3M291.6 214.7h1.3M293.5 214.7h1.2M295.4 214.7h1.2M297.2 214.7h1.3M299.1 214.7h1.3M301 214.7h1.2M302.9 214.7h1.2"/>
<path d="M304.7 214.7h1.3M306.6 214.7h1.3M308.5 214.7h1.2M310.4 214.7h1.2M312.2 214.7h1.3M314.1 214.7h1.3M316 214.7h1.2M317.9 214.7h1.2M319.7 214.7h1.3M321.6 214.7h1.3M323.5 214.7h1.2M325.4 214.7h1.2"/>
<path d="M327.2 214.7h1.3M329.1 214.7h1.3M331 214.7h1.2M332.9 214.7h1.2M334.7 214.7h1.3M336.6 214.7h1.3M338.5 214.7h1.2M340.4 214.7h1.2M342.2 214.7h2.3M344.5 200.7v1.2M344.5 202.5v1.3M344.5 204.4v1.3"/>
<path d="M344.5 206.3v1.2M344.5 208.2v1.2M344.5 210v1.3M344.5 211.9v1.3M344.5 213.8v1.2M344.5 215.7v.8"/>
<circle cx="31.2" cy="42.9" r=".65"/>
<circle cx="182.1" cy="42.9" r=".65"/>
<circle cx="182.1" cy="52" r=".65"/>
<circle cx="358.6" cy="51.8" r=".65"/>
<circle cx="367.8" cy="51.8" r=".65"/>
<circle cx="373" cy="46.9" r=".65"/>
<circle cx="373" cy="51.8" r=".65"/>
<circle cx="376.2" cy="51.8" r=".65"/>
<circle cx="389.1" cy="46.9" r=".65"/>
<circle cx="351.1" cy="65.7" r=".65"/>
<circle cx="358.6" cy="65.5" r=".65"/>
<circle cx="351.1" cy="106.9" r=".65"/>
<circle cx="367.8" cy="106.7" r=".65"/>
<circle cx="351.1" cy="148" r=".65"/>
<circle cx="358.6" cy="147.9" r=".65"/>
<circle cx="31.2" cy="170.8" r=".65"/>
<circle cx="76.8" cy="177.7" r=".65"/>
<circle cx="131.7" cy="177.7" r=".65"/>
<circle cx="190.2" cy="161.7" r=".65"/>
<circle cx="190.2" cy="170.8" r=".65"/>
<circle cx="195.7" cy="177.7" r=".65"/>
<circle cx="259.7" cy="177.7" r=".65"/>
<circle cx="314.5" cy="177.7" r=".65"/>
<circle cx="358.6" cy="161.5" r=".65"/>
<circle cx="367.8" cy="161.5" r=".65"/>
<circle cx="376.2" cy="161.5" r=".65"/>
<circle cx="379.4" cy="161.5" r=".65"/>
<circle cx="379.4" cy="166.5" r=".65"/>
<circle cx="389.1" cy="166.8" r=".65"/>
<circle cx="46.8" cy="196.9" r=".65"/>
<circle cx="76.8" cy="196.9" r=".65"/>
<circle cx="314.5" cy="196.9" r=".65"/>
<circle cx="344.5" cy="196.9" r=".65"/>
<circle cx="46.8" cy="214.7" r=".65"/>
<circle cx="344.5" cy="214.7" r=".65"/>
</g>
<g fill="#991b1e" stroke="#991b1e" stroke-width=".19">
<path d="M46.8 47l297.7 5v-5zM46.8 47l297.7 5h-297.7z"/>
<path d="M314.5 52l30 109.7v-109.7zM314.5 52l30 109.7h-30z"/>
<path d="M46.8 52l30 109.7v-109.7zM46.8 52l30 109.7h-30z"/>
<path d="M46.8 161.7l297.7 5v-5zM46.8 161.7l297.7 5h-297.7z"/>
</g>
<path d="M46.8 47h297.7v119.7h-297.7z" fill="none" stroke="#991b1e" stroke-width=".25"/>
<text font-size="6.2" x="200.7" y="275.5">CONSTRUCTION OF TENNIS COURT</text>
<g font-size="5.6">
<text x="388.9" y="272.4">S-01</text>
<text x="383.9" y="283.3">01</text>
<text x="399.1" y="283.3">02</text>
</g>
<g font-size="3">
<text x="95" y="263.9">CHECKED BY:</text>
<text x="142.5" y="263.9">REVIEWED BY:</text>
<text x="186.1" y="263.9">PROJECT TITLE:</text>
<text x="290.9" y="263.9">RECOMMENDING APPROVAL:</text>
<text x="41.7" y="264.1">PREPARED BY:</text>
<text x="335.9" y="264.1">APPROVED BY:</text>
<text x="379.7" y="264.1">SHEET NO:</text>
</g>
<text font-size="2.8" x="202.2" y="35.9">Detail A</text>
<g font-size="2.7">
<text x="41.2" y="281.4">ENGR. SEVERINO JOHNROME E. USERO</text>
<text x="340.4" y="281.2">ATTY. ELIORDO U. OGENA</text>
</g>
<g font-size="2.5">
<text x="182.8" y="30.9">NP(2)</text>
<text x="183.9" y="33.9">0.91</text>
<text x="373.8" y="34.5">0.50</text>
<text x="356.1" y="59.6">1.37</text>
<text x="365.3" y="80.2">5.49</text>
<text x="348.7" y="87.2">4.12</text>
<text x="28" y="107.7">12.80</text>
<text x="356.2" y="107.6">8.23</text>
<text x="373" y="107.6">10.97</text>
<text x="385.9" y="107.7">12.00</text>
<text x="348.7" y="128.3">4.12</text>
<text x="365.3" y="135">5.49</text>
<text x="356.1" y="155.6">1.37</text>
<text x="101.8" y="176.7">5.49</text>
<text x="161.2" y="176.7">6.40</text>
<text x="225.2" y="176.7">6.40</text>
<text x="284.7" y="176.7">5.49</text>
<text x="373.8" y="177.1">0.50</text>
<text x="182.8" y="181.4">NP(2)</text>
<text x="183.9" y="184.5">0.91</text>
<text x="59.4" y="196">3.00</text>
<text x="192.6" y="196">23.77</text>
<text x="327.1" y="196">3.00</text>
<text x="192.3" y="213.8">29.77</text>
<text x="103.9" y="281.3">ENGR. JAYSON CANTOR</text>
<text x="144.4" y="281.3">ENGR. JOHN JOVI Z. ANGOR</text>
</g>
<text font-size="2.1" x="290.8" y="281">ENGR. RUEL C. TIANCHON, MPA, REA, REB</text>
<text font-size="2" x="23.4" y="286">BDP</text>
<g font-size="1.8">
<text x="58.6" y="285.4">ENGINEER- 1</text>
<text x="107.7" y="285.4">ENGINEER-1</text>
<text x="147" y="285.4">ENGINEER- 1V/BDP COORDINATOR</text>
<text x="186.8" y="285.3">LOCATION: CITY OF KORONADAL</text>
<text x="304.6" y="285.3">CITY ENGINEER</text>
<text x="352.2" y="285.3">CITY MAYOR</text>
</g>
<g font-size="1.7">
<text x="11.1" y="281.5">PROVINCE OF SOUTH COTABATO</text>
<text x="12" y="279.5">REPUBLIC OF THE PHILIPPINES</text>
<text x="16.1" y="283.5">CITY OF KORONADAL</text>
</g>
</svg>
